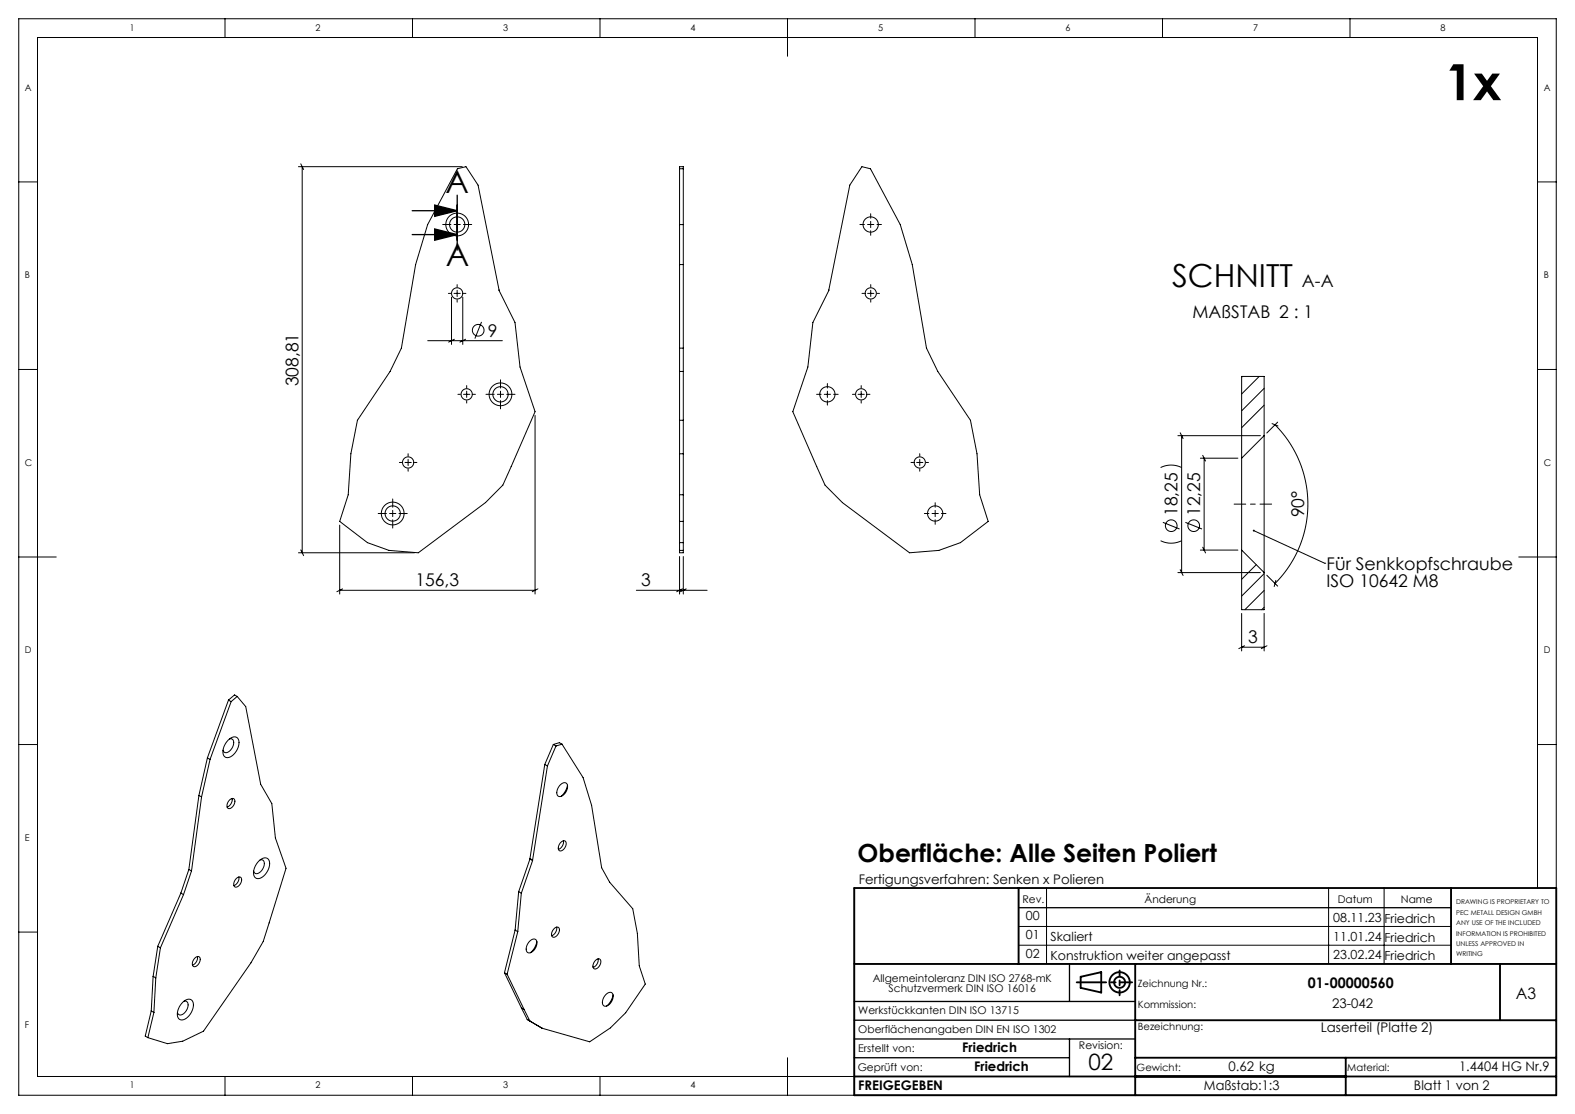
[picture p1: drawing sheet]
<svg xmlns="http://www.w3.org/2000/svg" width="420mm" height="297mm" viewBox="0 0 420 297" stroke-linecap="round" stroke-linejoin="round" font-family="sans-serif">
<g fill="none" stroke="#000" stroke-width=".27">
<path d="M60 5v5M110 5v5M160 5v5M210 5v10M260 5v5M310 5v5M360 5v5M5 48.5h5M79.6 44.4h43.7M80.2 43.7l.8 1.5M80.6 44.4v103M118 59.9h2.3"/>
<path d="M121.1 59.9h1.7M121.9 56v2.2M121.9 59v1.7M122 45l2.3-.6 3.2 5 5.6 28 4.2 8.6 1.4 11.9 4 11.9-8.6 19.5-4.6 4.7-17.9 13.4-7.9-.7-5.7-2-7.4-5.7 2.3-7.1 .7-10.9 1.7-9 8.7-13 3-6.2 3.8-22.3 3.2-10.6zM123.6 59.9h2.2M181.2 44.4h1v103h-1zM181.2 59.9h1M181.2 45h1M229.3 59.9h1.2M229.8 44.4l2.3 .6 8 14.9 3.2 10.6 3.8 22.3 3 6.2 8.7 13 1.7 9 .7 10.9 2.3 7.1-7.4 5.7-5.7 2-7.9 .7-17.9-13.4-4.6-4.7-8.6-19.5 4-11.9 1.4-11.9 4.2-8.6 5.6-28zM231.3 59.9h1.7M232.2 57v1.2"/>
<path d="M232.2 59v1.7M233.8 59.9h1.3M410 48.5h5M119.6 78.2h.6M120.4 79.2v12.6M121.1 78.2h1.6M121.9 75.9v.7M121.9 77.4v1.7M121.9 79.9v.7M121.9 61.5v2.2M123.4 79.2v12.6M123.6 78.2h.6"/>
<path d="M181.2 70.5h1M229.9 78.2h.6M231.4 78.2h1.6M232.2 61.5v1.2M232.2 75.9v.7M232.2 77.4v1.7M232.2 79.9v.7M233.9 78.2h.6M5 98.5h5M114.1 90.8h19.9M121.2 90.4l-1.6 .8M124.2 90.4l-1.6 .8"/>
<path d="M128.4 85.8l-1.8 4.5M181.2 99h1M181.2 92.8h1M410 98.5h5M122.1 105.1h.7M123.6 105.1h1.7M124.4 102.8v.7M124.4 104.3v1.7M124.4 106.8v.7M126.1 105.1h.7M129.6 105.1h2.2M132.6 105.1h1.7"/>
<path d="M133.5 101.3v2.2M133.5 104.3v1.7M133.5 106.8v2.2M135.1 105.1h2.2M142.7 110.8v47.6M181.2 112h1M217.8 105.1h1.2M219.8 105.1h1.7M220.6 102.3v1.2M220.6 104.3v1.7M220.6 106.8v1.2M222.3 105.1h1.2"/>
<path d="M227.3 105.1h.7M228.8 105.1h1.7M229.7 102.8v.7M229.7 104.3v1.7M229.7 106.8v.7M231.3 105.1h.7M314.1 116.2h22M314.7 115.4l.8 1.5M315.1 116.2v36.5M331.3 100.4l-.2 .2M335.8 100.4l-4.7 4.6M337.1 103.5l-6 6"/>
<path d="M337.1 108l-6 6M337.1 116.2v36.5M337.1 116.2v-15.8h-6v21.8M337.1 116.2l-6 6M339.2 112.9l1.6 .7M340 113.3a29.9 29.9 0 0 1 0 42.3M340.7 112.5l-2.9 2.9M100.8 136.9h2.3M103.9 136.9h1.7M104.7 133v2.2M104.7 136.1v1.6M104.7 138.6v2.2"/>
<path d="M106.4 136.9h2.2M106.5 123.3h.7M108 123.3h1.7M108.8 121v.6M108.8 122.5v1.6M108.8 125v.6M110.5 123.3h.7M181.2 131.9h1M181.2 139h1M181.2 121h1M242.9 123.3h.7M244.4 123.3h1.7"/>
<path d="M245.3 121v.6M245.3 122.5v1.6M245.3 125v.6M246.5 136.9h1.2M246.9 123.3h.7M248.5 136.9h1.7M249.4 134v1.2M249.4 136.1v1.6M249.4 138.6v1.2M251 136.9h1.3M309.5 124.7a6.3 6.3 0 0 1 5.6 0M310.1 139.3l4.4 1.7"/>
<path d="M316.1 139.3l4.4 1.7M320.1 122.2h10M320.7 121.4l.8 1.5M321.1 122.2v24.5M331.1 122.2v24.5M5 148.5h10M79.6 147.4h31M80.2 146.6l.8 1.5M90.6 157.4h52.1M90.6 140v18.4M91.3 157l-1.5 .8M143.4 157l-1.5 .8"/>
<path d="M169.7 157.4h18.9M181.2 148.4v10M181.2 144.7h1M181.2 146.7h1M182 157l-1.5 .8M182.2 148.4v10M183 157l-1.5 .8M309.5 144.2a6.3 6.3 0 0 0 5.6 0M314.1 152.7h22M314.7 151.9l.8 1.5M320.1 146.7h10M320.7 145.9l.8 1.5"/>
<path d="M331.1 146.7v15.9h6v-9.9M331.1 146.7l6 6M334.3 141.5l19 8.7M335 150.5l-3.9 3.9M337.1 152.9l-6 6M337.1 157.4l-5.1 5.2M337.8 153.4l2.9 2.9M340.2 154.7l-.4 1.7M353.3 150.2h.1M405 148.5h10M331.1 163.6v10M331.1 172.6h6"/>
<path d="M331.9 172.2l-1.6 .7M337.1 161.9l-.6 .7M337.1 163.6v10M337.9 172.2l-1.6 .7M5 198.5h5M60.8 197.3a1.71 1.71 0 0 1 2.7-.3 4 4 0 0 1-3 5 1.56 1.56 0 0 1-1-2.2l.5-1.3zM60.9 186.7l.7 .4M60.9 186.7l-5.6 15.4M61.2 197a.93 .93 0 0 1 1 .3 .93 .93 0 0 1 .1 1 2.5 2.5 0 0 1-2.3 2.3l-.5-.6M61.6 187.1l-5.6 15.4M63.2 185.7l2.3 2.7 4 20.6 3 5.3 .9 9.1 2.9 8.1-6.1 19.5-3.3 5.7-12.6 18.2-5.6 2.7-4 .7-5.3-1.7M63.2 185.7l-1.6 1.4"/>
<path d="M63.2 185.7l-.7-.4-1.6 1.4M147.6 198.5l.7 .4M147.6 198.5l-2.3 5.3M148.3 198.9l-2.3 5.3M149.9 198.4l-1.6 .5M149.9 198.4l5.6 8.9 2.3 7.4 2.6 16.7 2.2 3.8 6.1 7.1 1.3 6.6 .5 8.6 1.6 4.9-5.3 7.6-4 4-5.6 3.8-12.6-3.7M149.9 198.4l-.7-.4-1.6 .5M410 198.5h5M53 212.1l.7 .4M53 212.1l-2.6 19.7M53.7 212.5l-2.6 19.7M55.3 202.1l.7 .4"/>
<path d="M55.3 202.1l-2.3 10M56 202.5l-2.3 10M61.3 213.2a.81 .81 0 0 1 1.2-.2 .81 .81 0 0 1 0 1.2 1.41 1.41 0 0 1-1.8 1.2 1.87 1.87 0 0 1 .6-2.2zM61.9 212.9a2.14 2.14 0 0 1-1.3 2.3M145.3 203.8l.7 .4M145.3 203.8l-4 25.1M146 204.2l-4 25.1M149.4 209.2a1.01 1.01 0 0 1 1.1-.6 1.01 1.01 0 0 1 .9 .9 2.5 2.5 0 0 1-2.5 2.8 2.18 2.18 0 0 1 .5-3.1zM151.3 209.3a5 5 0 0 1-1.7 3M48.2 238.1l.7 .4M48.2 238.1l-6.1 14.2M48.9 238.5l-6.1 14.2"/>
<path d="M50.4 231.8l.7 .4M50.4 231.8l-2.2 6.3M51.1 232.2l-2.2 6.3M63.1 234.2a.81 .81 0 0 1 1.2-.2 .81 .81 0 0 1 0 1.2 1.41 1.41 0 0 1-1.8 1.1 1.87 1.87 0 0 1 .6-2.1zM63.7 233.8a2.14 2.14 0 0 1-1.3 2.3M69 229.6a1.71 1.71 0 0 1 2.7-.4 4 4 0 0 1-3 5.1 1.56 1.56 0 0 1-1-2.2l.4-1.3zM69.4 229.3a.93 .93 0 0 1 1 .3 .93 .93 0 0 1 .1 1 2.5 2.5 0 0 1-2.3 2.3l-.6-.6M138.3 237.7l.7 .4M138.3 237.7l-.9 10.3M139 238.1l-.9 10.3M141.3 229l.7 .4M141.3 229l-3 8.7"/>
<path d="M141.3 228.9l.7 .4M141.3 228.9v.1M142 229.4l-3 8.7M142 229.3v.1M149.5 224.6a.8 .8 0 0 1 1.1-.4 .8 .8 0 0 1 .3 1.2 1.6 1.6 0 0 1-1.8 1.4 1.68 1.68 0 0 1 .4-2.2zM150.2 224.2a2.14 2.14 0 0 1-1.3 2.3M227.8 236.8v55.2M279.1 236.8v20.2M354.3 236.8v20.2M369.1 236.8v20.2M410 236.8v-226.8h-400v277h217.8M415 236.8v-231.8h-410v287h410"/>
<path d="M5 248.5h5M42.1 252.3l.7 .4M42.1 252.3l-1.3 8M42.8 252.7l-1.3 8M52 255.4a.81 .81 0 0 1 1.2-.2 .81 .81 0 0 1 .1 1.2 1.41 1.41 0 0 1-1.8 1.2 1.87 1.87 0 0 1 .5-2.2zM52.6 255a2.14 2.14 0 0 1-1.3 2.3M134.5 259.3l.7 .4M134.5 259.3l4.5 9.4M135.2 259.7l4.5 9.4M137.4 248l.7 .4M137.4 248l-2.9 11.3M138.1 248.4l-2.9 11.3"/>
<path d="M141.3 250.9a1.01 1.01 0 0 1 1-.6 1.01 1.01 0 0 1 .9 .9 2.5 2.5 0 0 1-2.4 2.8 2.18 2.18 0 0 1 .5-3.1zM143.2 251a5 5 0 0 1-1.8 3M147.8 247.5a.81 .81 0 0 1 1.2-.2 .81 .81 0 0 1 .1 1.2 1.41 1.41 0 0 1-1.9 1.2 1.87 1.87 0 0 1 .6-2.2zM148.4 247.2a2.14 2.14 0 0 1-1.3 2.3M158.8 256.1a.8 .8 0 0 1 1.1-.4 .8 .8 0 0 1 .3 1.1 1.6 1.6 0 0 1-1.8 1.4 1.68 1.68 0 0 1 .4-2.1zM159.5 255.6a2.14 2.14 0 0 1-1.3 2.3M271.6 252h115.3M271.6 247h115.3M40.3 269.5l.7 .4M40.3 269.5l-1.6 6.7 .7 .4M40.8 260.3l.7 .4M40.8 260.3l-.5 9.2"/>
<path d="M41 269.9l-1.6 6.7M41.5 260.7l-.5 9.2M48.7 267.3a1.71 1.71 0 0 1 2.6-.4 4 4 0 0 1-2.9 5 1.56 1.56 0 0 1-1.1-2.1l.5-1.4zM49 266.9a.93 .93 0 0 1 1 .3 .93 .93 0 0 1 .1 1.1 2.5 2.5 0 0 1-2.3 2.3l-.5-.7M139 268.7l.7 .4M139 268.7l1.6 3.1M139.7 269.1l1.6 3.1-.7-.4M140.6 271.8l4 2.3M143.9 273.7l.7 .4M161.6 265.1a1.01 1.01 0 0 1 1.1-.6 1.01 1.01 0 0 1 .8 .9 2.5 2.5 0 0 1-2.4 2.8 2.18 2.18 0 0 1 .5-3.1zM163.5 265.2a5 5 0 0 1-1.7 3M60 287v5"/>
<path d="M110 287v5M160 287v5M210 282v10"/>
<circle cx="121.9" cy="59.9" r="2.04"/>
<circle cx="121.9" cy="59.9" r="3"/>
<circle cx="232.2" cy="59.9" r="2.04"/>
<circle cx="121.9" cy="78.2" r="1.5"/>
<circle cx="232.2" cy="78.2" r="1.5"/>
<circle cx="127.5" cy="88.1" r="1.56"/>
<circle cx="124.4" cy="105.1" r="1.5"/>
<circle cx="133.5" cy="105.1" r="2.04"/>
<circle cx="133.5" cy="105.1" r="3"/>
<circle cx="220.6" cy="105.1" r="2.04"/>
<circle cx="229.7" cy="105.1" r="1.5"/>
<circle cx="104.7" cy="136.9" r="3"/>
<circle cx="104.7" cy="136.9" r="2.04"/>
<circle cx="108.8" cy="123.3" r="1.5"/>
<circle cx="245.3" cy="123.3" r="1.5"/>
<circle cx="249.4" cy="136.9" r="2.04"/>
<circle cx="312.3" cy="140.2" r="1.56"/>
<circle cx="318.3" cy="140.2" r="1.56"/>
</g>
<path d="M109.9 56.2h12M115.9 54.7l6 1.5-6 1.5zM121.9 52v14.7M109.9 62.5h12M115.9 61l6 1.5-6 1.5zM271.6 242h115.3M285.2 257v10M227.8 277h74.9M227.8 267h74.9M227.8 272h74.9M285.2 277v10M227.8 282h57.4" fill="none" stroke="#000" stroke-width=".35"/>
<g fill="none" stroke="#000" stroke-width=".5">
<path d="M227.8 236.8h187.2v55.2h-187.2zM271.6 236.8v20.2M386.9 236.8v20.2M227.8 257h187.2M302.7 257v35M400 257v15M288.2 260.4l5.5-1.2v5.4l-5.5-1.2zM302.7 272h112.3M227.8 287h187.2M302.7 282h112.3M358.9 282v10"/>
<circle cx="298.6" cy="261.9" r="2.72"/>
<circle cx="298.6" cy="261.9" r="1.47"/>
</g>
<path d="M339.1 134.4h-10" fill="none" stroke="#000" stroke-width=".27" stroke-dasharray="15.2 1.3 1.3 1.3" stroke-dashoffset="12.1"/>
<path d="M287.1 261.9h14.8" fill="none" stroke="#000" stroke-width=".5" stroke-dasharray="15.2 1.3 1.3 1.3" stroke-dashoffset="7.4"/>
<path d="M298.6 258.7v6.6" fill="none" stroke="#000" stroke-width=".5" stroke-dasharray="15.2 1.3 1.3 1.3" stroke-dashoffset="13.8"/>
<g fill="#000">
<path d="M334.1 141.3a.25 .25 0 0 1 .5 .1 .25 .25 0 0 1-.3 .3 .25 .25 0 0 1-.2-.3l.2 .1z"/>
<path d="M115.9 54.7l6 1.5-6 1.5zM115.9 61l6 1.5-6 1.5z"/>
</g>
<text font-size="13.3" x="385.4" y="26.7">1x</text>
<g font-size="8.5">
<text x="118.8" y="51.5">A</text>
<text x="118.9" y="71">A</text>
<text x="312.6" y="76.6">SCHNITT</text>
</g>
<text font-size="6.7" x="228.7" y="229.7">Oberfläche: Alle Seiten Poliert</text>
<text font-size="6" x="290.2" y="285.2">02</text>
<g font-size="4.7">
<text x="347.2" y="76.6">A-A</text>
<text x="130.1" y="89.8">9</text>
<text x="318" y="84.8">MAßSTAB 2 : 1</text>
<text x="79.6" y="103" transform="rotate(-90 79.6 103)">308,81</text>
<text x="314" y="137.6" transform="rotate(-90 314 137.6)">18,25</text>
<text x="320" y="137.6" transform="rotate(-90 320 137.6)">12,25</text>
<text x="347.8" y="137.9" transform="rotate(-90 347.8 137.9)">90°</text>
<text x="353.8" y="151.9">Für Senkkopfschraube</text>
<text x="110.8" y="156.4">156,3</text>
<text x="171" y="156.4">3</text>
<text x="353.8" y="156.4">ISO 10642 M8</text>
<text x="332.8" y="171.5">3</text>
</g>
<text font-size="4.2" x="404.2" y="266.2">A3</text>
<text font-size="3.9" x="348.8" y="263.3">01-00000560</text>
<g font-size="3.5">
<text x="229" y="235.7">Fertigungsverfahren: Senken x Polieren</text>
<text x="355.2" y="268.8">23-042</text>
<text x="352.2" y="275.1">Laserteil (Platte 2)</text>
<text x="256.6" y="280.5">Friedrich</text>
<text x="259.8" y="285.5">Friedrich</text>
<text x="327.6" y="285.5">0.62 kg</text>
<text x="389.1" y="285.5">1.4404 HG Nr.9</text>
<text x="228.8" y="290.6">FREIGEGEBEN</text>
<text x="321" y="290.6">Maßstab:1:3</text>
<text x="377.1" y="290.6">Blatt 1 von 2</text>
</g>
<g font-size="3.3">
<text x="273.6" y="245.4">00</text>
<text x="355.5" y="245.8">08.11.23</text>
<text x="273.6" y="250.4">01</text>
<text x="280.1" y="250.8">Skaliert</text>
<text x="355.5" y="250.8">11.01.24</text>
<text x="369.2" y="246">Friedrich</text>
<text x="369.2" y="251">Friedrich</text>
<text x="273.6" y="255.4">02</text>
<text x="280.1" y="255.8">Konstruktion weiter angepasst</text>
<text x="355.5" y="255.8">23.02.24</text>
<text x="369.2" y="256">Friedrich</text>
</g>
<g font-size="2.8">
<text x="272.6" y="240.7">Rev.</text>
<text x="305.2" y="240.7">Änderung</text>
<text x="356.7" y="240.7">Datum</text>
<text x="373.6" y="240.7">Name</text>
<text x="232.7" y="261.8">Allgemeintoleranz DIN ISO 2768-mK</text>
<text x="237" y="264.6">Schutzvermerk DIN ISO 16016</text>
<text x="228.9" y="270.4">Werkstückkanten DIN ISO 13715</text>
<text x="228.9" y="275.3">Oberflächenangaben DIN EN ISO 1302</text>
<text x="228.9" y="280.6">Erstellt von:</text>
<text x="287.7" y="279.8">Revision:</text>
<text x="228.7" y="285.5">Geprüft von:</text>
</g>
<g font-size="2.7">
<text x="303.4" y="263.3">Zeichnung Nr.:</text>
<text x="303.4" y="268.8">Kommission:</text>
<text x="303.4" y="274.7">Bezeichnung:</text>
<text x="303.1" y="285.5">Gewicht:</text>
<text x="359.2" y="285.5">Material:</text>
</g>
<g font-size="2.5">
<text x="34.6" y="8.2">1</text>
<text x="84.2" y="8.2">2</text>
<text x="134.2" y="8.2">3</text>
<text x="184.2" y="8.2">4</text>
<text x="234.2" y="8.2">5</text>
<text x="284.2" y="8.2">6</text>
<text x="334.2" y="8.2">7</text>
<text x="384.2" y="8.2">8</text>
<text x="6.7" y="24.2">A</text>
<text x="411.7" y="24.2">A</text>
<text x="6.7" y="74.2">B</text>
<text x="411.7" y="74.2">B</text>
<text x="6.7" y="124.2">C</text>
<text x="411.7" y="124.2">C</text>
<text x="6.7" y="174.2">D</text>
<text x="411.7" y="174.2">D</text>
<text x="6.7" y="224.2">E</text>
<text x="6.7" y="274.2">F</text>
<text x="34.6" y="290.2">1</text>
<text x="84.2" y="290.2">2</text>
<text x="134.2" y="290.2">3</text>
<text x="184.2" y="290.2">4</text>
</g>
<g font-size="1.8">
<text x="388.3" y="241.1">DRAWING IS PROPRIETARY TO</text>
<text x="388.3" y="243.9">PEC METALL DESIGN GMBH</text>
<text x="388.3" y="246.6">ANY USE OF THE INCLUDED</text>
<text x="388.3" y="249.4">INFORMATION IS PROHIBITED</text>
<text x="388.3" y="252.2">UNLESS APPROVED IN</text>
<text x="388.3" y="254.9">WRITING</text>
</g>
</svg>
